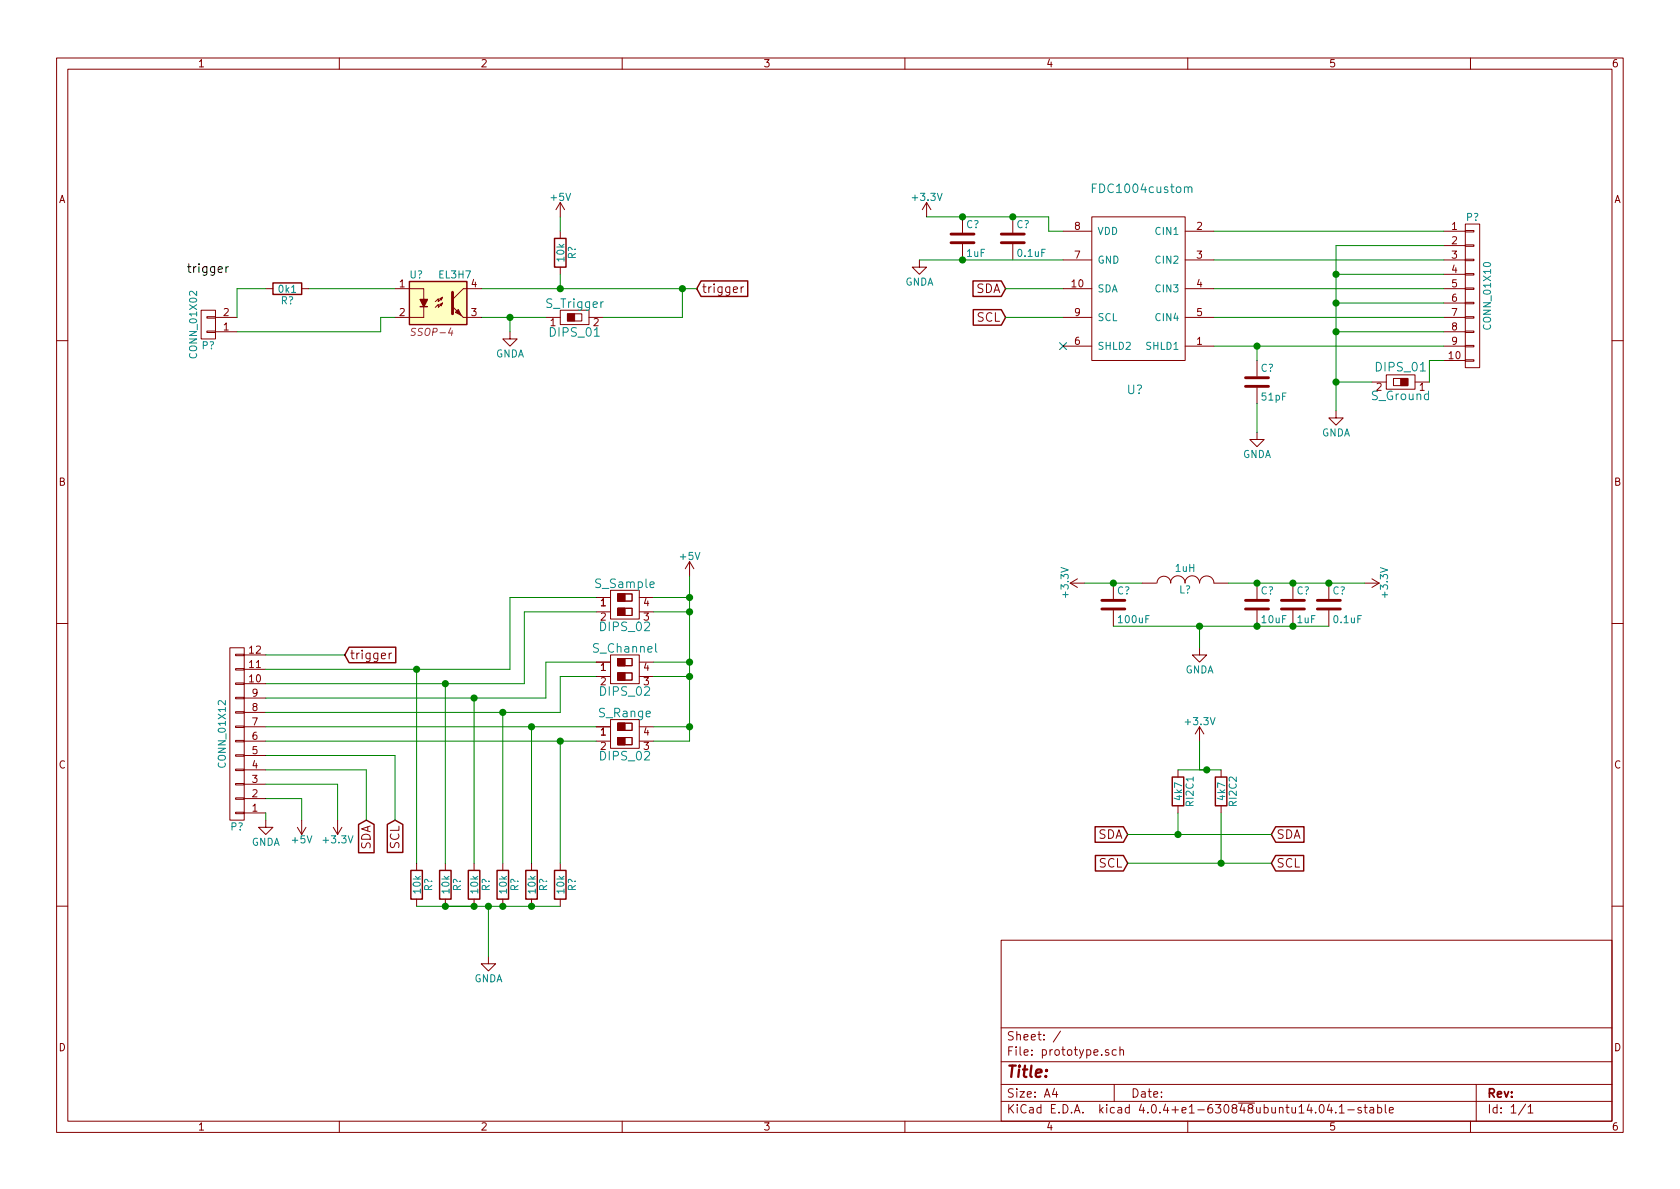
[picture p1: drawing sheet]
<svg xmlns="http://www.w3.org/2000/svg" width="297mm" height="210mm" viewBox="0 0 297 210" stroke-linecap="round" stroke-linejoin="round" font-family="sans-serif">
<g fill="none" stroke="#840000" stroke-width=".18">
<path d="M10 10.3h277v189.9h-277zM12 12.2h273v186.1h-273zM60 10.3v1.9M110 10.3v1.9M160 10.3v1.9M210 10.3v1.9M260 10.3v1.9M99.1 35.8l-.8 1.3M99.1 35.8v2.5M99.1 35.8l.7 1.3M163.8 35.8l-.7 1.3M163.8 35.8v2.5"/>
<path d="M163.8 35.8l.8 1.3M170.2 38.3v2.8M179.1 38.3v2.8M193 38.3h16.5v25.4h-16.5zM259.1 39.6h2.5v25.4h-2.5zM35.6 54.9h2.5v5h-2.5zM36.6 56h1.5v.3h-1.5zM36.6 58.5h1.5v.3h-1.5zM38.1 58.7h3.8M38.1 56.1h3.8M47 51h1.3M53.3 51h1.3"/>
<path d="M69.8 51h5.1v2M74.9 54.2v1.9h-5.1M77.7 52.8l.6-.2-.3 .5zM78.3 52.6l-.8 .7v-.5l-.5 .5M78.3 53.6l-.3 .5-.3-.3 .6-.2-.8 .8v-.6l-.5 .6M81.9 56.1h3.2M85.1 51h-3.2l-1.9 2M90.2 58.7v1.2h1.2l-1.2 1.3-1.3-1.3h1.3M96.5 56.1h2.6M99.1 54.9h5v2.5h-5zM99.1 40.9v1.3M99.1 47.2v1.3"/>
<path d="M100.3 55.5h2.6v1.3h-2.6zM104.1 56.1h2.6M131 50.7v1M131.5 50.7l-.3 .1-.2 .2M162.6 46v1.2h1.2l-1.2 1.3-1.3-1.3h1.3M170.2 43.2v2.8M179.1 43.2v2.8M188 56.1h5M188 51h5M188 40.9h5M188 46h5M209.5 56.1h5.1"/>
<path d="M209.5 51h5.1M209.5 40.9h5.1M209.5 46h5.1M255.3 58.7h3.8M255.3 56.1h3.8M255.3 51h3.8M255.3 40.9h3.8M255.3 43.4h3.8M255.3 46h3.8M255.3 48.5h3.8M255.3 53.6h3.8M259.1 58.5h1.5v.3h-1.5z"/>
<path d="M259.1 56h1.5v.3h-1.5zM259.1 53.5h1.5v.2h-1.5zM259.1 50.9h1.5v.3h-1.5zM259.1 48.4h1.5v.2h-1.5zM259.1 45.8h1.5v.3h-1.5zM259.1 43.3h1.5v.3h-1.5zM259.1 40.8h1.5v.2h-1.5zM10 60.2h2M188 61.2h5M209.5 61.2h5.1M222.2 76.4v1.3h1.3l-1.3 1.3-1.2-1.3h1.2M222.2 63.7v2.8"/>
<path d="M222.2 68.6v2.8M236.2 72.6v1.3h1.3l-1.3 1.3-1.3-1.3h1.3M242.6 67.6h2.5M245.1 66.3h5.1v2.5h-5.1zM246.4 66.9h2.5v1.3h-2.5zM250.2 67.6h2.5M255.3 61.2h3.8M255.3 63.7h3.8M259.1 63.6h1.5v.3h-1.5zM259.1 61.1h1.5v.2h-1.5zM285 60.2h2M121.9 99.3l-.7 1.3"/>
<path d="M121.9 99.3v2.5M121.9 99.3l.8 1.3M10 110.3h2M40.6 114.5h2.6v30.5h-2.6zM41.7 115.7h1.5v.2h-1.5zM41.7 118.2h1.5v.3h-1.5zM43.2 118.4h3.8M43.2 115.8h3.8M68.8 115.5v1M69.2 115.5l-.2 .1-.2 .2M105.4 117.1h2.5M105.4 119.6h2.5"/>
<path d="M105.4 105.7h2.5M105.4 108.2h2.5M107.9 115.8h5.1v5.1h-5.1zM107.9 104.4h5.1v5.1h-5.1zM109.2 116.5h2.6v1.2h-2.6zM109.2 119h2.6v1.3h-2.6zM109.2 105h2.6v1.3h-2.6zM109.2 107.6h2.6v1.2h-2.6zM113 117.1h2.6M113 119.6h2.6M113 105.7h2.6M113 108.2h2.6"/>
<path d="M189.2 103.1l1.3 .8M189.2 103.1h2.6M190.5 102.4l-1.3 .7M196.8 103.1v2.8M196.8 107.9v2.8M201.9 103.1h2.6M204.6 103.1a1.22 1.22 0 0 1 1.2-1.2 1.22 1.22 0 0 1 1.2 1.2M207 103.1a1.3 1.3 0 0 1 1.3-1.3 1.3 1.3 0 0 1 1.2 1.3M209.5 103.1a1.3 1.3 0 0 1 1.3-1.3 1.3 1.3 0 0 1 1.3 1.3 1.27 1.27 0 0 1 1.3-1.3 1.27 1.27 0 0 1 1.2 1.3M212.1 114.5v1.3h1.3l-1.3 1.3-1.3-1.3h1.3M214.6 103.1h2.6M222.2 103.1v2.8"/>
<path d="M222.2 107.9v2.8M228.6 103.1v2.8M228.6 107.9v2.8M234.9 103.1v2.8M234.9 107.9v2.8M241.3 103.1h2.5M242.6 102.4l1.2 .7M243.8 103.1l-1.2 .8M285 110.3h2M41.7 120.8h1.5v.2h-1.5zM41.7 123.3h1.5v.3h-1.5zM41.7 125.9h1.5v.2h-1.5z"/>
<path d="M41.7 128.4h1.5v.2h-1.5zM41.7 130.9h1.5v.3h-1.5zM41.7 133.5h1.5v.2h-1.5zM41.7 136h1.5v.3h-1.5zM41.7 138.6h1.5v.2h-1.5zM43.2 138.7h3.8M43.2 136.1h3.8M43.2 133.6h3.8M43.2 131.1h3.8M43.2 128.5h3.8M43.2 126h3.8M43.2 123.4h3.8"/>
<path d="M43.2 120.9h3.8M105.4 131.1h2.5M105.4 128.5h2.5M107.9 127.2h5.1v5.1h-5.1zM109.2 127.9h2.6v1.3h-2.6zM109.2 130.4h2.6v1.3h-2.6zM113 131.1h2.6M113 128.5h2.6M208.3 136.1v1.3M212.1 128.5l-.8 1.3M212.1 128.5v2.6M212.1 128.5l.8 1.3"/>
<path d="M215.9 136.1v1.3M41.7 141.1h1.5v.2h-1.5zM41.7 143.6h1.5v.3h-1.5zM43.2 143.8h3.8M43.2 141.2h3.8M47 145v1.3h1.3l-1.3 1.3-1.3-1.3h1.3M52.6 146.3l.7 1.3M53.3 145v2.6M54.1 146.3l-.8 1.3M58.9 146.3l.8 1.3M59.7 145v2.6M60.5 146.3l-.8 1.3"/>
<path d="M73.7 152.6v1.3M73.7 159v1.3M78.7 152.6v1.3M78.7 159v1.3M83.8 152.6v1.3M83.8 159v1.3M88.9 152.6v1.3M88.9 159v1.3M94 152.6v1.3M94 159v1.3M99.1 152.6v1.3M99.1 159v1.3"/>
<path d="M208.3 142.5v1.3M215.9 142.5v1.3M10 160.2h2M86.4 169.2v1.2h1.2l-1.2 1.3-1.3-1.3h1.3M177 166.3h108v32h-108zM285 160.2h2M60 198.3v1.9M110 198.3v1.9M160 198.3v1.9M177 194.8h108M177 191.8h108M177 187.8h108"/>
<path d="M177 181.8h108M186.4 192.5l-.3 1h.9M186.8 193v1M187.5 182.3l-1.3 2M196 185.7a.37 .37 0 0 0-.6 .1l.1 .2 .5 .2 .1 .1-.2 .3-.5-.1M197 191.8v3M197.4 185.7l-.5-.1-.3 .3 .1 .6 .2 .1 .5-.1M198 185.7l.2-.1 .4 .1 .1 .9M198 185.1v1.5M210 198.3v1.9M233.4 195.5l.2-.2a.81 .81 0 0 1 .6 .6 .81 .81 0 0 1-.3 .8l-.1 .1a.79 .79 0 0 1-.4-1.3zM235 195.2l-.3 1.1h.9"/>
<path d="M235.4 195.8v1M236.2 196.7v.1M236.8 195.8l.4-.5v1.5M236.8 196.8h.9M238.3 196.3h1.1M240.7 195.9a.37 .37 0 0 0-.6 .1l.1 .3 .5 .1v.1l-.2 .3-.4-.1M241.2 195.8h.5M241.4 195.3v1.3l.3 .2M242.2 195.9h.6l.1 .9M242.9 196.2l-.5 .1-.2 .2 .2 .3 .5-.1M243.6 195.9l.4-.1 .3 .3-.1 .6h-.6M243.6 195.3v1.5"/>
<path d="M244.9 195.3v1.3l.2 .2M245.6 196.3l.8-.1-.1-.3-.4-.1-.3 .2 .1 .7h.6M260 198.3v1.9M261 191.8v6.5M269.7 195.2l-1.2 2M270.2 195.8l.4-.5v1.5M270.2 196.8h.8"/>
</g>
<path d="M40 47.2v1M40.4 47.2h-.3l-.1 .3" fill="none" stroke="#000" stroke-width=".18"/>
<g fill="none" stroke="#840000" stroke-width=".25">
<path d="M48.3 50h5v2.1h-5zM72.4 49.8h10.1v7.6h-10.1zM74.3 54.2h1.3M98 42.2h2.1v5h-2.1zM124 49.7h8.2v2.7h-8.2l-.8-1.4zM172 49.7h5l.8 1.3-.8 1.4h-5zM172.1 54.8h4.9l.8 1.3-.8 1.4h-4.9zM61.7 114.4h8.3v2.8h-8.3l-.7-1.4zM207.3 137.4h2v5.1h-2zM214.9 137.4h2v5.1h-2zM63.4 145.8l1.4-.8 1.3 .8v5h-2.7zM68.5 145.8l1.3-.8 1.4 .8v4.9h-2.7z"/>
<path d="M72.6 153.9h2.1v5.1h-2.1zM77.7 153.9h2.1v5.1h-2.1zM82.8 153.9h2v5.1h-2zM87.9 153.9h2v5.1h-2zM93 153.9h2v5.1h-2zM98 153.9h2.1v5.1h-2.1zM193.6 146.2h5l.8 1.4-.8 1.3h-5zM193.7 151.3h4.9l.8 1.3-.8 1.4h-4.9zM225.6 146.2h5v2.7h-5l-.8-1.3zM225.6 151.3h4.9v2.7h-4.9l-.8-1.4z"/>
</g>
<g fill="#840000" stroke="#840000" stroke-width=".18">
<path d="M109.2 127.9h1.3v1.3h-1.3z"/>
<path d="M109.2 130.4h1.3v1.3h-1.3z"/>
<path d="M109.2 116.5h1.3v1.2h-1.3z"/>
<path d="M109.2 119h1.3v1.3h-1.3z"/>
<path d="M109.2 105h1.3v1.3h-1.3z"/>
<path d="M109.2 107.6h1.3v1.2h-1.3z"/>
<path d="M247.6 66.9h1.3v1.3h-1.3z"/>
<path d="M100.3 55.5h1.3v1.3h-1.3z"/>
<path d="M80 54.2l1.9 1.9z"/>
<path d="M81 54.7l.5 1-1-.5z"/>
</g>
<path d="M210.1 33.3a.35 .35 0 0 1 .3-.3 .35 .35 0 0 1 .3 .3v.8M115.9 113.8v1.3l.3 .2" fill="none" stroke="#008484" stroke-width=".18"/>
<g fill="none" stroke="#008400" stroke-width=".18">
<path d="M99.1 38.3v2.6M163.8 38.3h21.6v2.6h2.6M47 51h-5.1v5.1M54.6 51h15.2M69.8 56.1h-2.5v2.6h-25.4M85.1 56.1h11.4M85.1 51h38.1M90.2 56.1v2.6M99.1 48.5v2.5M120.6 51v5.1h-13.9M162.6 46h25.4M177.8 56.1h10.2"/>
<path d="M177.8 51h10.2M214.6 56.1h40.7M214.6 51h40.7M214.6 40.9h40.7M214.6 46h40.7M236.2 58.7h19.1M236.2 53.6h19.1M236.2 48.5h19.1M255.3 43.4h-19.1v29.2M214.6 61.2h40.7M222.2 61.2v2.5M222.2 71.4v5"/>
<path d="M236.2 67.6h6.4M255.3 63.7h-2.6v3.9M47 115.8h14M73.7 118.4v34.2M105.4 119.6h-6.3v6.4h-52.1M105.4 105.7h-15.2v12.7h-43.2M105.4 117.1h-8.9v6.3h-49.5M105.4 108.2h-12.7v12.7h-45.7M115.6 119.6h6.3M115.6 117.1h6.3M115.6 108.2h6.3M115.6 105.7h6.3"/>
<path d="M121.9 101.8v29.3h-6.3M191.8 103.1h10.1M196.8 110.7h38.1M212.1 110.7v3.8M217.2 103.1h24.1M47 128.5h58.4M47 131.1h58.4M47 133.6h22.8v11.4M47 136.1h17.8v8.9M47 138.7h12.7v6.3M78.7 120.9v31.7M83.8 123.4v29.2"/>
<path d="M88.9 126v26.6M94 128.5v24.1M99.1 131.1v21.5M115.6 128.5h6.3M208.3 136.1h7.6M212.1 131.1v5M47 141.2h6.3v3.8M47 143.8v1.2M199.4 147.6h25.4M199.4 152.6h25.4M208.3 143.8v3.8M215.9 143.8v8.8"/>
<path d="M73.7 160.3h25.4M86.4 160.3v8.9"/>
</g>
<g fill="#008400" stroke="#008400" stroke-width=".25">
<circle cx="99.1" cy="51" r=".51"/>
<circle cx="120.7" cy="51" r=".51"/>
<circle cx="90.2" cy="56.1" r=".51"/>
<circle cx="94" cy="160.3" r=".51"/>
<circle cx="83.8" cy="160.3" r=".51"/>
<circle cx="88.9" cy="160.3" r=".51"/>
<circle cx="78.7" cy="160.3" r=".51"/>
<circle cx="86.4" cy="160.3" r=".51"/>
<circle cx="99.1" cy="131.1" r=".51"/>
<circle cx="94" cy="128.5" r=".51"/>
<circle cx="88.9" cy="126" r=".51"/>
<circle cx="83.8" cy="123.4" r=".51"/>
<circle cx="78.7" cy="120.9" r=".51"/>
<circle cx="73.7" cy="118.4" r=".51"/>
<circle cx="121.9" cy="128.5" r=".51"/>
<circle cx="121.9" cy="119.6" r=".51"/>
<circle cx="121.9" cy="117.1" r=".51"/>
<circle cx="121.9" cy="108.2" r=".51"/>
<circle cx="121.9" cy="105.7" r=".51"/>
<circle cx="236.2" cy="58.7" r=".51"/>
<circle cx="236.2" cy="53.6" r=".51"/>
<circle cx="236.2" cy="48.5" r=".51"/>
<circle cx="236.2" cy="67.6" r=".51"/>
<circle cx="213.4" cy="136.1" r=".51"/>
<circle cx="208.3" cy="147.6" r=".51"/>
<circle cx="215.9" cy="152.6" r=".51"/>
<circle cx="196.9" cy="103.1" r=".51"/>
<circle cx="222.3" cy="103.1" r=".51"/>
<circle cx="228.6" cy="103.1" r=".51"/>
<circle cx="235" cy="103.1" r=".51"/>
<circle cx="222.3" cy="110.7" r=".51"/>
<circle cx="228.6" cy="110.7" r=".51"/>
<circle cx="212.1" cy="110.7" r=".51"/>
<circle cx="179.1" cy="38.3" r=".51"/>
<circle cx="170.2" cy="38.3" r=".51"/>
<circle cx="170.2" cy="46" r=".51"/>
<circle cx="222.3" cy="61.2" r=".51"/>
</g>
<path d="M187.4 60.6l1.2 1.2M188.6 60.6l-1.2 1.2" fill="none" stroke="#000084" stroke-width=".18"/>
<g fill="none" stroke="#840000" stroke-width=".51">
<path d="M80 51.7v3.8M168.1 42.9h4.1M168.1 41.4h4.1M177 42.9h4.1M177 41.4h4.1M220.2 68.3h4.1M220.2 66.8h4.1M194.8 107.7h4.1M194.8 106.2h4.1M220.2 107.7h4.1M220.2 106.2h4.1M226.6 107.7h4"/>
<path d="M226.6 106.2h4M232.9 107.7h4.1M232.9 106.2h4.1"/>
</g>
<path d="M72.4 49.8h10.1v7.6h-10.1z" fill="#ffffc2" stroke="#ffffc2" stroke-width=".18"/>
<path d="M74.3 53h1.3l-.7 1.2z" fill="#840000" stroke="#840000" stroke-width=".25"/>
<path d="M73.5 58.1h-.4l-.3 .2v.3l.6 .2-.1 .4-.2 .1h-.4" fill="none" stroke="#840084" stroke-width=".18"/>
<text font-size="2.8" fill="#840000" x="178" y="190.5">Title:</text>
<g font-size="2.1" fill="#008484">
<text x="193.6" y="34.1">FDC1004custom</text>
<text x="96.6" y="54.5">S_Trigger</text>
<text x="97.4" y="59.5">DIPS_01</text>
<text x="243.4" y="65.7">DIPS_01</text>
<text x="199.3" y="69.7">U?</text>
<text x="242.5" y="70.8">S_Ground</text>
<text x="105.4" y="104">S_Sample</text>
<text x="106.2" y="111.6">DIPS_02</text>
<text x="105" y="115.4">S_Channel</text>
<text x="106.2" y="123">DIPS_02</text>
<text x="105.9" y="126.8">S_Range</text>
<text x="106.2" y="134.5">DIPS_02</text>
</g>
<text font-size="2.1" x="33" y="48.3">trigger</text>
<g font-size="2.1" fill="#840000">
<text x="124.1" y="51.8">trigger</text>
<text x="172.4" y="51.8">SDA</text>
<text x="172.6" y="56.9">SCL</text>
<text x="61.9" y="116.6">trigger</text>
<text x="194" y="148.3">SDA</text>
<text x="225.7" y="148.3">SDA</text>
<text x="65.5" y="150.4" transform="rotate(-90 65.5 150.4)">SDA</text>
<text x="70.6" y="150.2" transform="rotate(-90 70.6 150.2)">SCL</text>
<text x="194.2" y="153.4">SCL</text>
<text x="225.7" y="153.4">SCL</text>
<text x="178" y="184">Sheet: /</text>
<text x="178" y="186.7">File: prototype.sch</text>
<text x="178" y="196.9">KiCad E.D.A. kicad 4.0.4+e1-630848ubuntu14.04.1-stable</text>
<text x="178" y="194.1">Size: A4</text>
<text x="200" y="194.1">Date:</text>
<text x="263" y="194.1">Rev:</text>
<text x="263" y="196.9">Id: 1/1</text>
</g>
<g font-size="1.8" fill="#840000">
<text x="35" y="11.9">1</text>
<text x="85" y="11.9">2</text>
<text x="135" y="11.9">3</text>
<text x="185" y="11.9">4</text>
<text x="235" y="11.9">5</text>
<text x="285" y="11.9">6</text>
<text x="10.4" y="35.9">A</text>
<text x="285.4" y="35.9">A</text>
<text x="190" y="40.6">8</text>
<text x="211.6" y="40.6">2</text>
<text x="256.7" y="40.6">1</text>
<text x="190" y="45.7">7</text>
<text x="211.6" y="45.7">3</text>
<text x="256.7" y="43.2">2</text>
<text x="256.7" y="45.7">3</text>
<text x="70.6" y="50.8">1</text>
<text x="83.3" y="50.8">4</text>
<text x="189.5" y="50.8">10</text>
<text x="211.6" y="50.8">4</text>
<text x="256.7" y="48.3">4</text>
<text x="256.7" y="50.8">5</text>
<text x="256.7" y="53.3">6</text>
<text x="39.5" y="58.4">1</text>
<text x="39.5" y="55.9">2</text>
<text x="70.6" y="55.9">2</text>
<text x="83.3" y="55.9">3</text>
<text x="97.3" y="57.7">1</text>
<text x="104.9" y="57.7">2</text>
<text x="190" y="55.9">9</text>
<text x="211.6" y="55.9">5</text>
<text x="256.7" y="55.9">7</text>
<text x="256.7" y="58.4">8</text>
<text x="190" y="61">6</text>
<text x="211.6" y="61">1</text>
<text x="256.2" y="63.5">10</text>
<text x="256.7" y="61">9</text>
<text x="243.4" y="69.1">2</text>
<text x="251" y="69.1">1</text>
<text x="10.4" y="85.9">B</text>
<text x="285.4" y="85.9">B</text>
<text x="106.2" y="107.2">1</text>
<text x="113.8" y="107.2">4</text>
<text x="106.2" y="109.7">2</text>
<text x="113.8" y="109.7">3</text>
<text x="44.1" y="118.1">11</text>
<text x="44.1" y="115.6">12</text>
<text x="106.2" y="118.6">1</text>
<text x="113.8" y="118.6">4</text>
<text x="44.1" y="120.6">10</text>
<text x="44.6" y="125.7">8</text>
<text x="44.6" y="123.2">9</text>
<text x="106.2" y="121.2">2</text>
<text x="113.8" y="121.2">3</text>
<text x="44.6" y="130.8">6</text>
<text x="44.6" y="128.3">7</text>
<text x="106.2" y="130">1</text>
<text x="113.8" y="130">4</text>
<text x="10.4" y="135.9">C</text>
<text x="44.6" y="135.9">4</text>
<text x="44.6" y="133.3">5</text>
<text x="106.2" y="132.6">2</text>
<text x="113.8" y="132.6">3</text>
<text x="285.4" y="135.9">C</text>
<text x="44.6" y="143.5">1</text>
<text x="44.6" y="141">2</text>
<text x="44.6" y="138.4">3</text>
<text x="10.4" y="185.9">D</text>
<text x="285.4" y="185.9">D</text>
<text x="35" y="199.9">1</text>
<text x="85" y="199.9">2</text>
<text x="135" y="199.9">3</text>
<text x="185" y="199.9">4</text>
<text x="235" y="199.9">5</text>
<text x="285" y="199.9">6</text>
</g>
<g font-size="1.8" fill="#008484">
<text x="97.5" y="35.5">+5V</text>
<text x="161.5" y="35.5">+3.3V</text>
<text x="170.8" y="40.3">C?</text>
<text x="179.7" y="40.3">C?</text>
<text x="194.1" y="41.5">VDD</text>
<text x="204.5" y="41.5">CIN1</text>
<text x="259.2" y="39.1">P?</text>
<text x="99.8" y="46.2" transform="rotate(-90 99.8 46.2)">10k</text>
<text x="101.8" y="45.8" transform="rotate(-90 101.8 45.8)">R?</text>
<text x="171" y="45.4">1uF</text>
<text x="180" y="45.4">0.1uF</text>
<text x="194.1" y="46.6">GND</text>
<text x="204.5" y="46.6">CIN2</text>
<text x="49.3" y="51.8">0k1</text>
<text x="49.6" y="53.8">R?</text>
<text x="72.4" y="49.2">U?</text>
<text x="77.7" y="49.2">EL3H7</text>
<text x="160" y="50.5">GNDA</text>
<text x="194.1" y="51.7">SDA</text>
<text x="204.5" y="51.7">CIN3</text>
<text x="194.1" y="56.8">SCL</text>
<text x="204.5" y="56.8">CIN4</text>
<text x="263.6" y="58" transform="rotate(-90 263.6 58)">CONN_01X10</text>
<text x="34.8" y="63" transform="rotate(-90 34.8 63)">CONN_01X02</text>
<text x="35.7" y="61.7">P?</text>
<text x="87.6" y="63.2">GNDA</text>
<text x="194.1" y="61.8">SHLD2</text>
<text x="202.7" y="61.8">SHLD1</text>
<text x="222.9" y="65.7">C?</text>
<text x="223.2" y="70.8">51pF</text>
<text x="233.6" y="77.2">GNDA</text>
<text x="219.7" y="81">GNDA</text>
<text x="120.3" y="99">+5V</text>
<text x="207.8" y="101.1">1uH</text>
<text x="188.9" y="105.4" transform="rotate(-90 188.9 105.4)">+3.3V</text>
<text x="197.5" y="105.1">C?</text>
<text x="208.5" y="104.9">L?</text>
<text x="222.9" y="105.1">C?</text>
<text x="229.2" y="105.1">C?</text>
<text x="235.6" y="105.1">C?</text>
<text x="245.4" y="105.5" transform="rotate(-90 245.4 105.5)">+3.3V</text>
<text x="197.9" y="110.2">100uF</text>
<text x="223.2" y="110.2">10uF</text>
<text x="229.4" y="110.2">1uF</text>
<text x="235.9" y="110.2">0.1uF</text>
<text x="209.5" y="119.1">GNDA</text>
<text x="209.8" y="128.2">+3.3V</text>
<text x="39.9" y="135.4" transform="rotate(-90 39.9 135.4)">CONN_01X12</text>
<text x="209" y="141.4" transform="rotate(-90 209 141.4)">4k7</text>
<text x="211" y="142.4" transform="rotate(-90 211 142.4)">RI2C1</text>
<text x="216.6" y="141.4" transform="rotate(-90 216.6 141.4)">4k7</text>
<text x="218.6" y="142.4" transform="rotate(-90 218.6 142.4)">RI2C2</text>
<text x="40.8" y="146.8">P?</text>
<text x="44.4" y="149.5">GNDA</text>
<text x="51.7" y="149.1">+5V</text>
<text x="57.3" y="149.1">+3.3V</text>
<text x="74.4" y="157.9" transform="rotate(-90 74.4 157.9)">10k</text>
<text x="76.4" y="157.6" transform="rotate(-90 76.4 157.6)">R?</text>
<text x="79.5" y="157.9" transform="rotate(-90 79.5 157.9)">10k</text>
<text x="81.5" y="157.6" transform="rotate(-90 81.5 157.6)">R?</text>
<text x="84.5" y="157.9" transform="rotate(-90 84.5 157.9)">10k</text>
<text x="86.6" y="157.6" transform="rotate(-90 86.6 157.6)">R?</text>
<text x="89.6" y="157.9" transform="rotate(-90 89.6 157.9)">10k</text>
<text x="91.6" y="157.6" transform="rotate(-90 91.6 157.6)">R?</text>
<text x="94.7" y="157.9" transform="rotate(-90 94.7 157.9)">10k</text>
<text x="96.7" y="157.6" transform="rotate(-90 96.7 157.6)">R?</text>
<text x="99.8" y="157.9" transform="rotate(-90 99.8 157.9)">10k</text>
<text x="101.8" y="157.6" transform="rotate(-90 101.8 157.6)">R?</text>
<text x="83.8" y="173.7">GNDA</text>
</g>
<text font-size="1.8" fill="#840084" x="73.2" y="59.4">SSOP-4</text>
</svg>
